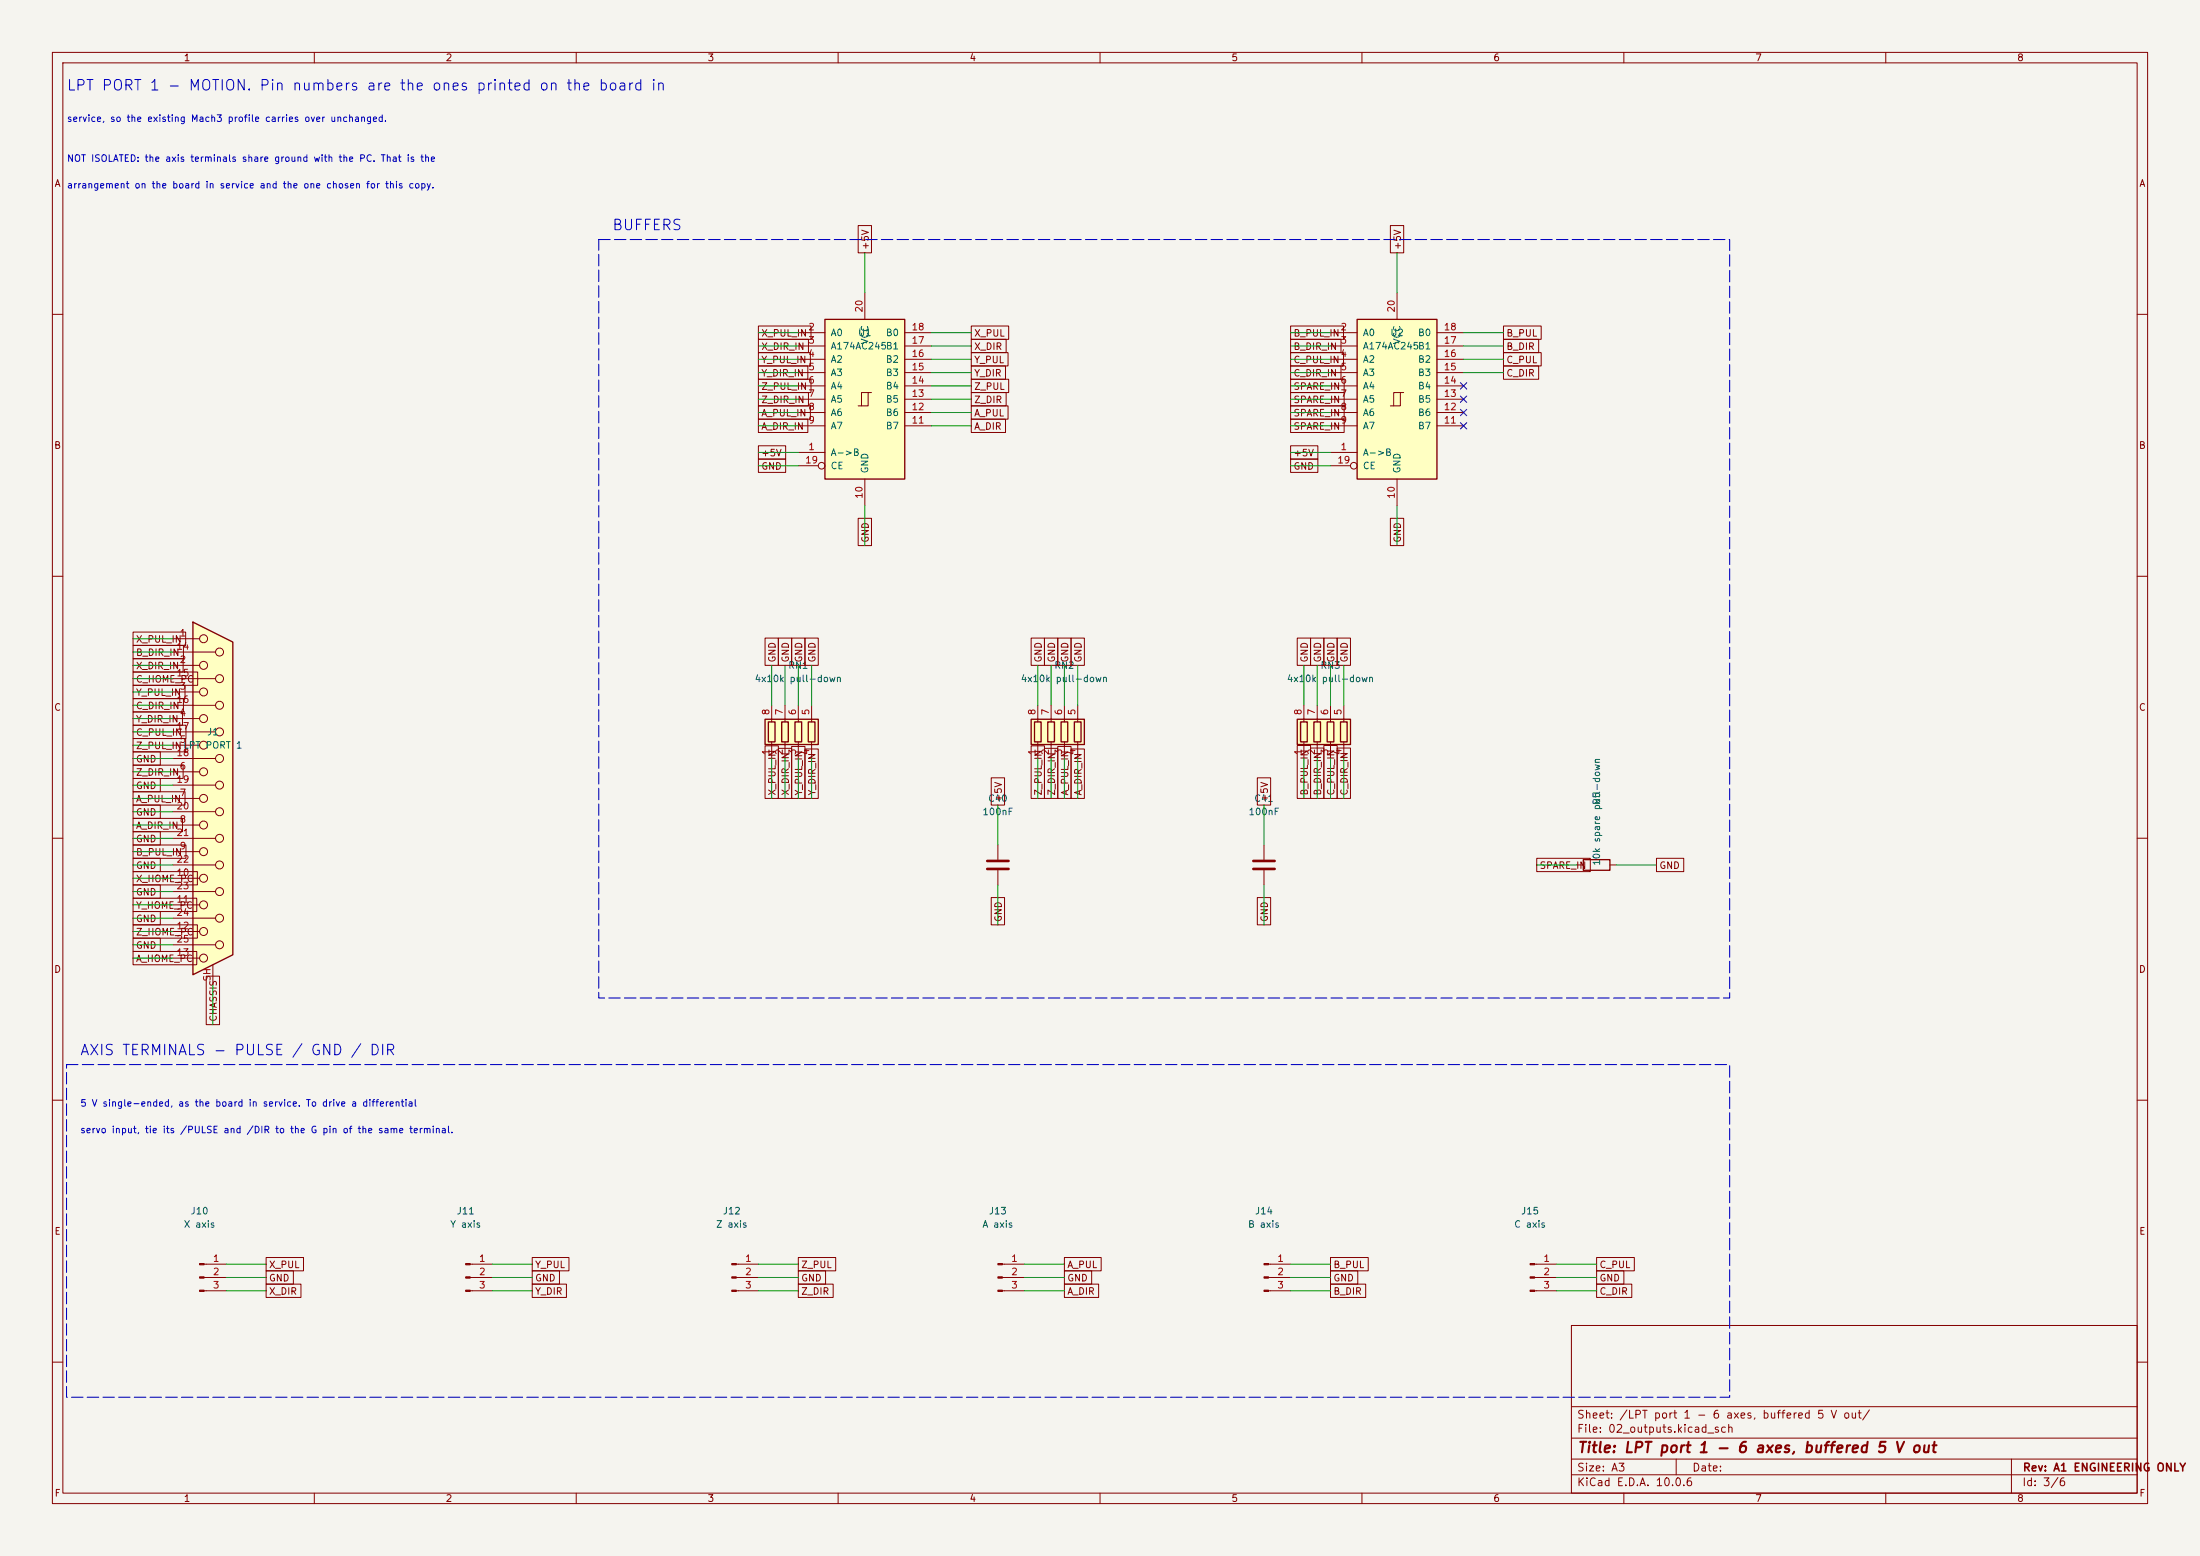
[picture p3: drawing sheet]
<svg xmlns="http://www.w3.org/2000/svg" width="420mm" height="297mm" viewBox="0 0 420 297" stroke-linecap="round" stroke-linejoin="round" font-family="sans-serif">
<path d="M0 0h420v297h-420z" fill="#f5f4ef" stroke="#f5f4ef" stroke-width=".19"/>
<g fill="none" stroke="#840000" stroke-width=".19">
<path d="M10 10h400v277h-400zM12 12h396v273h-396zM60 10v2M110 10v2M160 10v2M210 10v2M260 10v2M310 10v2M360 10v2M10 60h2M408 60h2M10 110h2"/>
<path d="M408 110h2M10 160h2M408 160h2M10 210h2M408 210h2M300 253h108v32h-108zM10 260h2M300 278.5h108M300 274.5h108M300 268.5h108M320 278.5v3M384 278.5v6.5"/>
<path d="M408 260h2M60 285v2M110 285v2M160 285v2M210 285v2M260 285v2M300 281.5h108M310 285v2M360 285v2"/>
</g>
<path d="M196.8 137.3h10.2v4.8h-10.2z" fill="#ffffc2"/>
<path d="M196.8 137.3h10.2v4.8h-10.2zM197.5 137.8h1.3v3.8h-1.3zM200 137.8h1.3v3.8h-1.3zM202.6 137.8h1.2v3.8h-1.2zM205.1 137.8h1.3v3.8h-1.3z" fill="none" stroke="#840000" stroke-width=".25"/>
<path d="M198.1 134.6v3.2M200.7 134.6v3.2M203.2 134.6v3.2M205.7 134.6v3.2M198.1 141.6v3.2M200.7 141.6v3.2M203.2 141.6v3.2M205.7 141.6v3.2" fill="none" stroke="#840000" stroke-width=".19"/>
<path d="M157.5 61h15.2v30.4h-15.2z" fill="#ffffc2"/>
<g fill="none" stroke="#840000" stroke-width=".19">
<path d="M165.1 55.9v5.1M152.4 63.5h5.1M152.4 66h5.1M152.4 68.6h5.1M152.4 71.1h5.1M152.4 73.7h5.1M152.4 76.2h5.1M152.4 78.7h5.1M165.7 74.9h-1.2v2.6M166.4 74.9h-.7v2.6h-1.9M172.7 63.5h5.1M172.7 66h5.1"/>
<path d="M172.7 68.6h5.1M172.7 71.1h5.1M172.7 73.7h5.1M172.7 76.2h5.1M172.7 78.7h5.1M152.4 86.4h5.1M152.4 81.3h5.1M152.4 88.9h3.8M165.1 91.4v5.1M172.7 81.3h5.1M191.4 241.3h4.2M191.4 243.8h4.2"/>
<path d="M191.4 246.4h4.2M242.2 241.3h4.2M242.2 243.8h4.2M242.2 246.4h4.2M293 241.3h4.2M293 243.8h4.2M293 246.4h4.2"/>
<circle cx="156.8" cy="88.9" r=".63"/>
</g>
<path d="M157.5 61h15.2v30.4h-15.2z" fill="none" stroke="#840000" stroke-width=".25"/>
<g fill="#840000" stroke="#840000" stroke-width=".19">
<path d="M190.5 241.2h.9v.2h-.9z"/>
<path d="M190.5 243.7h.9v.3h-.9z"/>
<path d="M190.5 246.3h.9v.2h-.9z"/>
<path d="M241.3 241.2h.9v.2h-.9z"/>
<path d="M241.3 243.7h.9v.3h-.9z"/>
<path d="M241.3 246.3h.9v.2h-.9z"/>
<path d="M292.1 241.2h.9v.2h-.9z"/>
<path d="M292.1 243.7h.9v.3h-.9z"/>
<path d="M292.1 246.3h.9v.2h-.9z"/>
</g>
<path d="M247.6 137.3h10.2v4.8h-10.2z" fill="#ffffc2"/>
<path d="M247.6 137.3h10.2v4.8h-10.2zM248.3 137.8h1.3v3.8h-1.3zM250.8 137.8h1.3v3.8h-1.3zM253.4 137.8h1.2v3.8h-1.2zM255.9 137.8h1.3v3.8h-1.3z" fill="none" stroke="#840000" stroke-width=".25"/>
<path d="M248.9 134.6v3.2M251.5 134.6v3.2M254 134.6v3.2M256.5 134.6v3.2M248.9 141.6v3.2M251.5 141.6v3.2M254 141.6v3.2M256.5 141.6v3.2M190.5 161.3v2.8M190.5 166.1v2.8" fill="none" stroke="#840000" stroke-width=".19"/>
<path d="M188.5 164.3h4M188.5 165.9h4" fill="none" stroke="#840000" stroke-width=".51"/>
<path d="M36.8 118.7l7.6 3.9v59.6l-7.6 3.9z" fill="#ffffc2"/>
<path d="M36.8 118.7l7.6 3.9v59.6l-7.6 3.9z" fill="none" stroke="#840000" stroke-width=".25"/>
<g fill="none" stroke="#840000" stroke-width=".19">
<path d="M33 121.9h5.1M33 124.5h8.1M33 127h5.1M33 129.5h8.1M33 132.1h5.1M33 134.6h8.1M33 137.2h5.1M33 139.7h8.1M33 142.2h5.1M33 144.8h8.1M33 147.3h5.1M33 149.9h8.1"/>
<path d="M33 152.4h5.1M33 154.9h8.1M33 157.5h5.1M33 160h8.1M33 162.6h5.1M33 165.1h8.1M33 167.6h5.1M33 170.2h8.1M33 172.7h5.1M33 175.3h8.1M33 177.8h5.1M33 180.3h8.1"/>
<path d="M33 182.9h5.1M40.6 184.2v3.8"/>
<circle cx="38.9" cy="121.9" r=".76"/>
<circle cx="38.9" cy="137.2" r=".76"/>
<circle cx="38.9" cy="127" r=".76"/>
<circle cx="38.9" cy="132.1" r=".76"/>
<circle cx="41.9" cy="124.5" r=".76"/>
<circle cx="41.9" cy="129.5" r=".76"/>
<circle cx="41.9" cy="134.6" r=".76"/>
<circle cx="41.9" cy="139.7" r=".76"/>
<circle cx="38.9" cy="157.5" r=".76"/>
<circle cx="38.9" cy="152.4" r=".76"/>
<circle cx="38.9" cy="142.2" r=".76"/>
<circle cx="38.9" cy="147.3" r=".76"/>
<circle cx="41.9" cy="154.9" r=".76"/>
<circle cx="41.9" cy="144.8" r=".76"/>
<circle cx="41.9" cy="149.9" r=".76"/>
<circle cx="38.9" cy="172.7" r=".76"/>
<circle cx="38.9" cy="177.8" r=".76"/>
<circle cx="38.9" cy="162.6" r=".76"/>
<circle cx="38.9" cy="167.6" r=".76"/>
<circle cx="41.9" cy="170.2" r=".76"/>
<circle cx="41.9" cy="165.1" r=".76"/>
<circle cx="41.9" cy="160" r=".76"/>
<circle cx="41.9" cy="175.3" r=".76"/>
<circle cx="38.9" cy="182.9" r=".76"/>
<circle cx="41.9" cy="180.3" r=".76"/>
</g>
<path d="M259.1 61h15.2v30.4h-15.2z" fill="#ffffc2"/>
<g fill="none" stroke="#840000" stroke-width=".19">
<path d="M266.7 55.9v5.1M254 63.5h5.1M254 66h5.1M254 68.6h5.1M254 71.1h5.1M254 73.7h5.1M254 76.2h5.1M254 78.7h5.1M267.3 74.9h-1.2v2.6M268 74.9h-.7v2.6h-1.9M274.3 63.5h5.1M274.3 66h5.1"/>
<path d="M274.3 68.6h5.1M274.3 71.1h5.1M274.3 73.7h5.1M274.3 76.2h5.1M274.3 78.7h5.1M254 86.4h5.1M254 81.3h5.1M254 88.9h3.8M266.7 91.4v5.1M274.3 81.3h5.1M241.3 161.3v2.8M241.3 166.1v2.8"/>
<path d="M301 165.1h1.3M307.3 165.1h1.3M39 241.3h4.2M39 243.8h4.2M39 246.4h4.2M89.8 241.3h4.2M89.8 243.8h4.2M89.8 246.4h4.2M140.6 241.3h4.2M140.6 243.8h4.2M140.6 246.4h4.2"/>
<circle cx="258.4" cy="88.9" r=".63"/>
</g>
<path d="M259.1 61h15.2v30.4h-15.2zM302.3 164.1h5v2h-5z" fill="none" stroke="#840000" stroke-width=".25"/>
<path d="M239.3 164.3h4M239.3 165.9h4" fill="none" stroke="#840000" stroke-width=".51"/>
<g fill="#840000" stroke="#840000" stroke-width=".19">
<path d="M38.1 241.2h.9v.2h-.9z"/>
<path d="M38.1 243.7h.9v.3h-.9z"/>
<path d="M38.1 246.3h.9v.2h-.9z"/>
<path d="M139.7 241.2h.9v.2h-.9z"/>
<path d="M139.7 243.7h.9v.3h-.9z"/>
<path d="M139.7 246.3h.9v.2h-.9z"/>
<path d="M88.9 241.2h.9v.2h-.9z"/>
<path d="M88.9 243.7h.9v.3h-.9z"/>
<path d="M88.9 246.3h.9v.2h-.9z"/>
</g>
<path d="M146 137.3h10.2v4.8h-10.2z" fill="#ffffc2"/>
<path d="M146 137.3h10.2v4.8h-10.2zM146.7 137.8h1.3v3.8h-1.3zM149.2 137.8h1.3v3.8h-1.3zM151.8 137.8h1.2v3.8h-1.2zM154.3 137.8h1.3v3.8h-1.3z" fill="none" stroke="#840000" stroke-width=".25"/>
<g fill="none" stroke="#840000" stroke-width=".19">
<path d="M163.8 43.1h2.6v5.2h-2.6zM265.4 43.1h2.6v5.2h-2.6zM144.8 64.8h9.5v2.5h-9.5zM144.8 62.2h10v2.6h-10zM144.8 69.8h9.4v2.6h-9.4zM144.8 67.3h9.9v2.6h-9.9zM144.8 72.4h10v2.5h-10zM144.8 74.9h9.5v2.6h-9.5zM144.8 77.5h9.9v2.5h-9.9zM185.4 62.2h7.2v2.6h-7.2zM185.4 64.8h6.7v2.5h-6.7zM185.4 67.3h7v2.6h-7z"/>
<path d="M185.4 69.8h6.6v2.6h-6.6zM185.4 72.4h7.2v2.5h-7.2zM185.4 74.9h6.7v2.6h-6.7zM185.4 77.5h7v2.5h-7zM246.4 62.2h10.1v2.6h-10.1zM246.4 64.8h9.6v2.5h-9.6zM246.4 67.3h10.1v2.6h-10.1zM246.4 77.5h10.2v2.5h-10.2zM246.4 74.9h10.2v2.6h-10.2zM246.4 72.4h10.2v2.5h-10.2zM246.4 69.8h9.6v2.6h-9.6zM287 64.8h6.7v2.5h-6.7z"/>
<path d="M287 62.2h7.2v2.6h-7.2zM287 67.3h7.2v2.6h-7.2zM287 69.8h6.7v2.6h-6.7zM144.8 87.6h5.2v2.6h-5.2zM144.8 85.1h5.2v2.5h-5.2zM144.8 80h9.4v2.6h-9.4zM163.8 98.9h2.6v5.2h-2.6zM185.4 80h6.6v2.6h-6.6zM246.4 80h10.2v2.6h-10.2zM246.4 85.1h5.2v2.5h-5.2zM246.4 87.6h5.2v2.6h-5.2zM265.4 98.9h2.6v5.2h-2.6z"/>
<path d="M25.4 138.4h10.1v2.6h-10.1zM25.4 120.6h10v2.6h-10zM25.4 123.2h9.6v2.5h-9.6zM25.4 135.9h9.4v2.5h-9.4zM25.4 125.7h9.6v2.6h-9.6zM25.4 130.8h9.9v2.6h-9.9zM25.4 128.3h12.3v2.5h-12.3zM25.4 133.3h9.6v2.6h-9.6zM146 121.8h2.6v5.2h-2.6zM147.3 134.6v3.2M148.6 121.8h2.5v5.2h-2.5zM149.9 134.6v3.2"/>
<path d="M151.1 121.8h2.6v5.2h-2.6zM152.4 134.6v3.2M153.7 121.8h2.5v5.2h-2.5zM154.9 134.6v3.2M196.8 121.8h2.6v5.2h-2.6zM199.4 121.8h2.5v5.2h-2.5zM201.9 121.8h2.6v5.2h-2.6zM204.5 121.8h2.5v5.2h-2.5zM247.6 121.8h2.6v5.2h-2.6zM250.2 121.8h2.5v5.2h-2.5zM252.7 121.8h2.6v5.2h-2.6zM255.3 121.8h2.5v5.2h-2.5z"/>
<path d="M25.4 151.1h9.9v2.6h-9.9zM25.4 146h9.6v2.6h-9.6zM25.4 148.6h5.2v2.5h-5.2zM25.4 143.5h5.2v2.6h-5.2zM25.4 141h10v2.5h-10zM25.4 158.7h5.2v2.6h-5.2zM25.4 156.2h9.4v2.6h-9.4zM25.4 153.7h5.2v2.5h-5.2zM146 142.4h2.6v10h-2.6zM147.3 141.6v3.2M148.6 142.8h2.5v9.6h-2.5zM149.9 141.6v3.2"/>
<path d="M151.1 142.5h2.6v9.9h-2.6zM152.4 141.6v3.2M153.7 143h2.5v9.4h-2.5zM154.9 141.6v3.2M189.2 148.5h2.6v5.2h-2.6zM196.8 142.4h2.6v10h-2.6zM199.4 142.8h2.5v9.6h-2.5zM201.9 142.5h2.6v9.9h-2.6zM204.5 143h2.5v9.4h-2.5zM240 148.5h2.6v5.2h-2.6zM247.6 142.3h2.6v10.1h-2.6zM250.2 142.8h2.5v9.6h-2.5z"/>
<path d="M252.7 142.3h2.6v10.1h-2.6zM255.3 142.8h2.5v9.6h-2.5zM25.4 179.1h5.2v2.5h-5.2zM25.4 176.5h12.3v2.6h-12.3zM25.4 161.3h10.1v2.5h-10.1zM25.4 168.9h5.2v2.6h-5.2zM25.4 174h5.2v2.5h-5.2zM25.4 171.4h12.2v2.6h-12.2zM25.4 166.4h12.3v2.5h-12.3zM25.4 163.8h5.2v2.6h-5.2zM189.2 171.3h2.6v5.2h-2.6zM240 171.3h2.6v5.2h-2.6z"/>
<path d="M293.4 163.8h10.2v2.6h-10.2zM316.2 163.8h5.2v2.6h-5.2zM25.4 181.6h12.2v2.6h-12.2zM39.4 186.3h2.5v9.3h-2.5zM50.8 240h7.1v2.6h-7.1zM50.8 242.6h5.2v2.5h-5.2zM50.8 245.1h6.7v2.6h-6.7zM101.6 240h7v2.6h-7zM101.6 242.6h5.2v2.5h-5.2zM101.6 245.1h6.5v2.6h-6.5zM152.4 240h7.1v2.6h-7.1zM152.4 242.6h5.2v2.5h-5.2z"/>
<path d="M152.4 245.1h6.7v2.6h-6.7zM203.2 240h7v2.6h-7zM203.2 242.6h5.2v2.5h-5.2zM203.2 245.1h6.5v2.6h-6.5zM254 245.1h6.7v2.6h-6.7zM254 240h7.2v2.6h-7.2zM254 242.6h5.2v2.5h-5.2zM304.8 245.1h6.7v2.6h-6.7zM304.8 242.6h5.2v2.5h-5.2zM304.8 240h7.2v2.6h-7.2z"/>
</g>
<g fill="none" stroke="#009600" stroke-width=".19">
<path d="M165.1 48.3v7.6M266.7 48.3v7.6M144.8 66h7.6M144.8 76.2h7.6M144.8 71.1h7.6M144.8 78.7h7.6M144.8 68.6h7.6M144.8 63.5h7.6M144.8 73.7h7.6M177.8 66h7.6M177.8 76.2h7.6M177.8 71.1h7.6"/>
<path d="M177.8 78.7h7.6M177.8 68.6h7.6M177.8 63.5h7.6M177.8 73.7h7.6M246.4 66h7.6M246.4 76.2h7.6M246.4 71.1h7.6M246.4 78.7h7.6M246.4 68.6h7.6M246.4 63.5h7.6M246.4 73.7h7.6M279.4 66h7.6"/>
<path d="M279.4 71.1h7.6M279.4 68.6h7.6M279.4 63.5h7.6M144.8 88.9h7.6M144.8 81.3h7.6M144.8 86.4h7.6M165.1 96.5v7.6M177.8 81.3h7.6M246.4 88.9h7.6M246.4 81.3h7.6M246.4 86.4h7.6M266.7 96.5v7.6"/>
<path d="M25.4 124.5h7.6M25.4 137.2h7.6M25.4 139.7h7.6M25.4 134.6h7.6M25.4 132.1h7.6M25.4 129.5h7.6M25.4 121.9h7.6M25.4 127h7.6M147.3 127v7.6M149.9 127v7.6M152.4 127v7.6M154.9 127v7.6"/>
<path d="M198.1 127v7.6M200.7 127v7.6M203.2 127v7.6M205.7 127v7.6M248.9 127v7.6M251.5 127v7.6M254 127v7.6M256.5 127v7.6M25.4 154.9h7.6M25.4 157.5h7.6M25.4 152.4h7.6M25.4 142.2h7.6"/>
<path d="M25.4 147.3h7.6M25.4 144.8h7.6M25.4 149.9h7.6M147.3 144.8v7.6M149.9 144.8v7.6M152.4 144.8v7.6M154.9 144.8v7.6M190.5 153.7v7.6M198.1 144.8v7.6M200.7 144.8v7.6M203.2 144.8v7.6M205.7 144.8v7.6"/>
<path d="M241.3 153.7v7.6M248.9 144.8v7.6M251.5 144.8v7.6M254 144.8v7.6M256.5 144.8v7.6M25.4 177.8h7.6M25.4 165.1h7.6M25.4 170.2h7.6M25.4 167.6h7.6M25.4 175.3h7.6M25.4 160h7.6M25.4 162.6h7.6"/>
<path d="M25.4 172.7h7.6M190.5 168.9v7.6M241.3 168.9v7.6M293.4 165.1h7.6M308.6 165.1h7.6M25.4 182.9h7.6M25.4 180.3h7.6M40.6 188v7.6M43.2 243.8h7.6M43.2 241.3h7.6M43.2 246.4h7.6M94 243.8h7.6"/>
<path d="M94 241.3h7.6M94 246.4h7.6M144.8 243.8h7.6M144.8 241.3h7.6M144.8 246.4h7.6M195.6 243.8h7.6M195.6 241.3h7.6M195.6 246.4h7.6M246.4 243.8h7.6M246.4 241.3h7.6M246.4 246.4h7.6M297.2 243.8h7.6"/>
<path d="M297.2 241.3h7.6M297.2 246.4h7.6"/>
</g>
<path d="M278.8 73.1l1.2 1.2M278.8 75.6l1.2 1.2M278.8 78.1l1.2 1.2M280 73.1l-1.2 1.2M280 75.6l-1.2 1.2M280 78.1l-1.2 1.2M278.8 80.7l1.2 1.2M280 80.7l-1.2 1.2" fill="none" stroke="#000084" stroke-width=".19"/>
<path d="M114.3 45.7h215.9v144.8h-215.9zM12.7 203.2h317.5v63.5h-317.5z" fill="none" stroke="#0000c2" stroke-width=".2" stroke-dasharray="2.2 .8"/>
<g font-size="2" fill="#0000c2">
<text x="12.6" y="17.8">LPT PORT 1 - MOTION. Pin numbers are the ones printed on the board in</text>
<text x="116.7" y="44.5">BUFFERS</text>
<text x="15.1" y="201.9">AXIS TERMINALS - PULSE / GND / DIR</text>
</g>
<text font-size="2" fill="#840000" x="301" y="277.8">Title: LPT port 1 - 6 axes, buffered 5 V out</text>
<g font-size="1.5" fill="#840000">
<text x="300.9" y="273.8">File: 02_outputs.kicad_sch</text>
<text x="300.9" y="271.1">Sheet: /LPT port 1 - 6 axes, buffered 5 V out/</text>
<text x="300.9" y="281.2">Size: A3</text>
<text x="322.9" y="281.2">Date:</text>
<text x="386" y="281.2">Rev: A1 ENGINEERING ONLY</text>
<text x="300.9" y="284">KiCad E.D.A. 10.0.6</text>
<text x="385.9" y="284">Id: 3/6</text>
</g>
<g font-size="1.3" fill="#840000">
<text x="35" y="12">1</text>
<text x="85" y="12">2</text>
<text x="135" y="12">3</text>
<text x="185" y="12">4</text>
<text x="235" y="12">5</text>
<text x="285" y="12">6</text>
<text x="335" y="12">7</text>
<text x="385" y="12">8</text>
<text x="10.3" y="36">A</text>
<text x="408.3" y="36">A</text>
<text x="166.2" y="47.8" transform="rotate(-90 166.2 47.8)">+5V</text>
<text x="267.8" y="47.8" transform="rotate(-90 267.8 47.8)">+5V</text>
<text x="145.2" y="64.6">X_PUL_IN</text>
<text x="185.9" y="64.6">X_PUL</text>
<text x="246.8" y="64.6">B_PUL_IN</text>
<text x="287.5" y="64.6">B_PUL</text>
<text x="145.2" y="67.1">X_DIR_IN</text>
<text x="145.2" y="69.6">Y_PUL_IN</text>
<text x="185.9" y="67.1">X_DIR</text>
<text x="185.9" y="69.6">Y_PUL</text>
<text x="246.8" y="67.1">B_DIR_IN</text>
<text x="246.8" y="69.6">C_PUL_IN</text>
<text x="287.5" y="67.1">B_DIR</text>
<text x="287.5" y="69.6">C_PUL</text>
<text x="145.2" y="72.2">Y_DIR_IN</text>
<text x="145.2" y="74.7">Z_PUL_IN</text>
<text x="145.2" y="77.3">Z_DIR_IN</text>
<text x="185.9" y="72.2">Y_DIR</text>
<text x="185.9" y="74.7">Z_PUL</text>
<text x="185.9" y="77.3">Z_DIR</text>
<text x="246.8" y="77.3">SPARE_IN</text>
<text x="246.8" y="74.7">SPARE_IN</text>
<text x="246.8" y="72.2">C_DIR_IN</text>
<text x="287.5" y="72.2">C_DIR</text>
<text x="145.2" y="79.8">A_PUL_IN</text>
<text x="145.2" y="82.3">A_DIR_IN</text>
<text x="185.9" y="82.3">A_DIR</text>
<text x="185.9" y="79.8">A_PUL</text>
<text x="246.8" y="82.3">SPARE_IN</text>
<text x="246.8" y="79.8">SPARE_IN</text>
<text x="10.2" y="86">B</text>
<text x="145.2" y="90">GND</text>
<text x="145.2" y="87.4">+5V</text>
<text x="246.8" y="87.4">+5V</text>
<text x="246.8" y="90">GND</text>
<text x="408.2" y="86">B</text>
<text x="166.2" y="103.7" transform="rotate(-90 166.2 103.7)">GND</text>
<text x="267.8" y="103.7" transform="rotate(-90 267.8 103.7)">GND</text>
<text x="25.8" y="123">X_PUL_IN</text>
<text x="25.8" y="125.5">B_DIR_IN</text>
<text x="25.8" y="128.1">X_DIR_IN</text>
<text x="25.8" y="130.6">C_HOME_PC</text>
<text x="148.4" y="126.6" transform="rotate(-90 148.4 126.6)">GND</text>
<text x="150.9" y="126.6" transform="rotate(-90 150.9 126.6)">GND</text>
<text x="153.5" y="126.6" transform="rotate(-90 153.5 126.6)">GND</text>
<text x="156" y="126.6" transform="rotate(-90 156 126.6)">GND</text>
<text x="199.2" y="126.6" transform="rotate(-90 199.2 126.6)">GND</text>
<text x="201.7" y="126.6" transform="rotate(-90 201.7 126.6)">GND</text>
<text x="204.3" y="126.6" transform="rotate(-90 204.3 126.6)">GND</text>
<text x="206.8" y="126.6" transform="rotate(-90 206.8 126.6)">GND</text>
<text x="250" y="126.6" transform="rotate(-90 250 126.6)">GND</text>
<text x="252.5" y="126.6" transform="rotate(-90 252.5 126.6)">GND</text>
<text x="255.1" y="126.6" transform="rotate(-90 255.1 126.6)">GND</text>
<text x="257.6" y="126.6" transform="rotate(-90 257.6 126.6)">GND</text>
<text x="10.2" y="136">C</text>
<text x="25.8" y="133.1">Y_PUL_IN</text>
<text x="25.8" y="135.7">C_DIR_IN</text>
<text x="408.2" y="136">C</text>
<text x="25.8" y="140.8">C_PUL_IN</text>
<text x="25.8" y="138.2">Y_DIR_IN</text>
<text x="25.8" y="143.3">Z_PUL_INLPT PORT</text>
<text x="25.8" y="148.4">Z_DIR_IN</text>
<text x="25.8" y="145.8">GND</text>
<text x="25.8" y="153.5">A_PUL_IN</text>
<text x="25.8" y="150.9">GND</text>
<text x="25.8" y="156">GND</text>
<text x="148.4" y="152" transform="rotate(-90 148.4 152)">X_PUL_IN</text>
<text x="150.9" y="152" transform="rotate(-90 150.9 152)">X_DIR_IN</text>
<text x="153.5" y="152" transform="rotate(-90 153.5 152)">Y_PUL_IN</text>
<text x="156" y="152" transform="rotate(-90 156 152)">Y_DIR_IN</text>
<text x="191.6" y="153.2" transform="rotate(-90 191.6 153.2)">+5V</text>
<text x="199.2" y="152" transform="rotate(-90 199.2 152)">Z_PUL_IN</text>
<text x="201.7" y="152" transform="rotate(-90 201.7 152)">Z_DIR_IN</text>
<text x="204.3" y="152" transform="rotate(-90 204.3 152)">A_PUL_IN</text>
<text x="206.8" y="152" transform="rotate(-90 206.8 152)">A_DIR_IN</text>
<text x="242.4" y="153.2" transform="rotate(-90 242.4 153.2)">+5V</text>
<text x="250" y="152" transform="rotate(-90 250 152)">B_PUL_IN</text>
<text x="252.5" y="152" transform="rotate(-90 252.5 152)">B_DIR_IN</text>
<text x="255.1" y="152" transform="rotate(-90 255.1 152)">C_PUL_IN</text>
<text x="257.6" y="152" transform="rotate(-90 257.6 152)">C_DIR_IN</text>
<text x="25.8" y="161.1">GND</text>
<text x="25.8" y="158.5">A_DIR_IN</text>
<text x="25.8" y="163.6">B_PUL_IN</text>
<text x="25.8" y="166.2">GND</text>
<text x="293.8" y="166.2">SPARE_IN</text>
<text x="316.7" y="166.2">GND</text>
<text x="25.8" y="171.2">GND</text>
<text x="25.8" y="173.8">Y_HOME_PC</text>
<text x="25.8" y="168.7">X_HOME_PC</text>
<text x="25.8" y="178.9">Z_HOME_PC</text>
<text x="25.8" y="176.3">GND</text>
<text x="191.6" y="176.1" transform="rotate(-90 191.6 176.1)">GND</text>
<text x="242.4" y="176.1" transform="rotate(-90 242.4 176.1)">GND</text>
<text x="10.2" y="186">D</text>
<text x="25.8" y="183.9">A_HOME_PC</text>
<text x="25.8" y="181.4">GND</text>
<text x="408.2" y="186">D</text>
<text x="41.7" y="195.1" transform="rotate(-90 41.7 195.1)">CHASSIS</text>
<text x="10.3" y="236">E</text>
<text x="408.3" y="236">E</text>
<text x="51.2" y="242.4">X_PUL</text>
<text x="51.2" y="244.9">GND</text>
<text x="102" y="242.4">Y_PUL</text>
<text x="102" y="244.9">GND</text>
<text x="152.8" y="242.4">Z_PUL</text>
<text x="152.8" y="244.9">GND</text>
<text x="203.6" y="242.4">A_PUL</text>
<text x="203.6" y="244.9">GND</text>
<text x="254.4" y="242.4">B_PUL</text>
<text x="254.4" y="244.9">GND</text>
<text x="305.2" y="244.9">GND</text>
<text x="305.2" y="242.4">C_PUL</text>
<text x="51.2" y="247.4">X_DIR</text>
<text x="102" y="247.4">Y_DIR</text>
<text x="152.8" y="247.4">Z_DIR</text>
<text x="203.6" y="247.4">A_DIR</text>
<text x="254.4" y="247.4">B_DIR</text>
<text x="305.2" y="247.4">C_DIR</text>
<text x="10.3" y="286">F</text>
<text x="35" y="287">1</text>
<text x="85" y="287">2</text>
<text x="135" y="287">3</text>
<text x="185" y="287">4</text>
<text x="235" y="287">5</text>
<text x="285" y="287">6</text>
<text x="335" y="287">7</text>
<text x="385" y="287">8</text>
<text x="408.3" y="286">F</text>
</g>
<g font-size="1.3" fill="#0000c2">
<text x="12.7" y="23.6">service, so the existing Mach3 profile carries over unchanged.</text>
<text x="12.7" y="31.2">NOT ISOLATED: the axis terminals share ground with the PC. That is the</text>
<text x="12.7" y="36.3">arrangement on the board in service and the one chosen for this copy.</text>
<text x="15.2" y="211.5">5 V single-ended, as the board in service. To drive a differential</text>
<text x="15.2" y="216.6">servo input, tie its /PULSE and /DIR to the G pin of the same terminal.</text>
</g>
<g font-size="1.3" fill="#a90000">
<text x="165" y="59.8" transform="rotate(-90 165 59.8)">20</text>
<text x="266.6" y="59.8" transform="rotate(-90 266.6 59.8)">20</text>
<text x="154.2" y="63.4">2</text>
<text x="154.2" y="65.9">3</text>
<text x="173.9" y="65.9">17</text>
<text x="173.9" y="63.4">18</text>
<text x="255.8" y="63.4">2</text>
<text x="255.8" y="65.9">3</text>
<text x="275.5" y="65.9">17</text>
<text x="275.5" y="63.4">18</text>
<text x="154.2" y="68.4">4</text>
<text x="154.2" y="71">5</text>
<text x="173.9" y="71">15</text>
<text x="173.9" y="68.4">16</text>
<text x="255.8" y="68.4">4</text>
<text x="255.8" y="71">5</text>
<text x="275.5" y="71">15</text>
<text x="275.5" y="68.4">16</text>
<text x="154.2" y="73.5">6</text>
<text x="154.2" y="76.1">7</text>
<text x="173.9" y="76.1">13</text>
<text x="173.9" y="73.5">14</text>
<text x="255.8" y="73.5">6</text>
<text x="255.8" y="76.1">7</text>
<text x="275.5" y="76.1">13</text>
<text x="275.5" y="73.5">14</text>
<text x="154.2" y="78.6">8</text>
<text x="154.2" y="81.1">9</text>
<text x="173.9" y="81.1">11</text>
<text x="173.9" y="78.6">12</text>
<text x="255.8" y="78.6">8</text>
<text x="255.8" y="81.1">9</text>
<text x="275.5" y="81.1">11</text>
<text x="275.5" y="78.6">12</text>
<text x="153.6" y="88.8">19</text>
<text x="154.2" y="86.2">1</text>
<text x="255.2" y="88.8">19</text>
<text x="255.8" y="86.2">1</text>
<text x="165" y="95.3" transform="rotate(-90 165 95.3)">10</text>
<text x="266.6" y="95.3" transform="rotate(-90 266.6 95.3)">10</text>
<text x="33.6" y="124.3">14</text>
<text x="34.2" y="121.8">1</text>
<text x="33.6" y="129.4">15</text>
<text x="34.2" y="126.9">2</text>
<text x="34.2" y="131.9">3</text>
<text x="33.6" y="134.5">16</text>
<text x="34.2" y="137">4</text>
<text x="147.2" y="136.6" transform="rotate(-90 147.2 136.6)">8</text>
<text x="149.7" y="136.6" transform="rotate(-90 149.7 136.6)">7</text>
<text x="152.3" y="136.6" transform="rotate(-90 152.3 136.6)">6</text>
<text x="154.8" y="136.6" transform="rotate(-90 154.8 136.6)">5</text>
<text x="198" y="136.6" transform="rotate(-90 198 136.6)">8</text>
<text x="200.5" y="136.6" transform="rotate(-90 200.5 136.6)">7</text>
<text x="203.1" y="136.6" transform="rotate(-90 203.1 136.6)">6</text>
<text x="205.6" y="136.6" transform="rotate(-90 205.6 136.6)">5</text>
<text x="248.8" y="136.6" transform="rotate(-90 248.8 136.6)">8</text>
<text x="251.3" y="136.6" transform="rotate(-90 251.3 136.6)">7</text>
<text x="253.9" y="136.6" transform="rotate(-90 253.9 136.6)">6</text>
<text x="256.4" y="136.6" transform="rotate(-90 256.4 136.6)">5</text>
<text x="33.6" y="139.6">17</text>
<text x="34.2" y="142.1">5</text>
<text x="33.6" y="144.6">18</text>
<text x="33.6" y="149.7">19</text>
<text x="34.2" y="147.2">6</text>
<text x="147.2" y="144.2" transform="rotate(-90 147.2 144.2)">1</text>
<text x="149.7" y="144.2" transform="rotate(-90 149.7 144.2)">2</text>
<text x="152.3" y="144.2" transform="rotate(-90 152.3 144.2)">3</text>
<text x="154.8" y="144.2" transform="rotate(-90 154.8 144.2)">4</text>
<text x="198" y="144.2" transform="rotate(-90 198 144.2)">1</text>
<text x="200.5" y="144.2" transform="rotate(-90 200.5 144.2)">2</text>
<text x="203.1" y="144.2" transform="rotate(-90 203.1 144.2)">3</text>
<text x="205.6" y="144.2" transform="rotate(-90 205.6 144.2)">4</text>
<text x="248.8" y="144.2" transform="rotate(-90 248.8 144.2)">1</text>
<text x="251.3" y="144.2" transform="rotate(-90 251.3 144.2)">2</text>
<text x="253.9" y="144.2" transform="rotate(-90 253.9 144.2)">3</text>
<text x="256.4" y="144.2" transform="rotate(-90 256.4 144.2)">4</text>
<text x="33.6" y="154.8">20</text>
<text x="34.2" y="152.3">7</text>
<text x="33.6" y="159.9">21</text>
<text x="34.2" y="157.3">8</text>
<text x="33.6" y="167.5">10</text>
<text x="33.6" y="165">22</text>
<text x="34.2" y="162.4">9</text>
<text x="33.6" y="172.6">11</text>
<text x="33.6" y="170">23</text>
<text x="33.6" y="177.7">12</text>
<text x="33.6" y="175.1">24</text>
<text x="33.6" y="182.7">13</text>
<text x="33.6" y="180.2">25</text>
<text x="40.5" y="187.5" transform="rotate(-90 40.5 187.5)">SH</text>
<text x="40.5" y="241.2">1</text>
<text x="40.5" y="243.7">2</text>
<text x="91.3" y="241.2">1</text>
<text x="91.3" y="243.7">2</text>
<text x="142.1" y="241.2">1</text>
<text x="142.1" y="243.7">2</text>
<text x="192.9" y="241.2">1</text>
<text x="192.9" y="243.7">2</text>
<text x="243.7" y="241.2">1</text>
<text x="243.7" y="243.7">2</text>
<text x="294.5" y="241.2">1</text>
<text x="294.5" y="243.7">2</text>
<text x="40.5" y="246.2">3</text>
<text x="91.3" y="246.2">3</text>
<text x="142.1" y="246.2">3</text>
<text x="192.9" y="246.2">3</text>
<text x="243.7" y="246.2">3</text>
<text x="294.5" y="246.2">3</text>
</g>
<g font-size="1.3" fill="#006464">
<text x="158.5" y="64.5">A0</text>
<text x="163.7" y="64.5">U1</text>
<text x="166.1" y="65.8" transform="rotate(-90 166.1 65.8)">VCC</text>
<text x="169" y="64.5">B0</text>
<text x="260.1" y="64.5">A0</text>
<text x="265.3" y="64.5">U2</text>
<text x="267.7" y="65.8" transform="rotate(-90 267.7 65.8)">VCC</text>
<text x="270.6" y="64.5">B0</text>
<text x="158.5" y="67">A174AC245B1</text>
<text x="158.5" y="69.5">A2</text>
<text x="169" y="69.5">B2</text>
<text x="260.1" y="67">A174AC245B1</text>
<text x="260.1" y="69.5">A2</text>
<text x="270.6" y="69.5">B2</text>
<text x="158.5" y="72.1">A3</text>
<text x="158.5" y="74.6">A4</text>
<text x="158.5" y="77.2">A5</text>
<text x="169" y="77.2">B5</text>
<text x="169" y="74.6">B4</text>
<text x="169" y="72.1">B3</text>
<text x="260.1" y="72.1">A3</text>
<text x="260.1" y="74.6">A4</text>
<text x="260.1" y="77.2">A5</text>
<text x="270.6" y="77.2">B5</text>
<text x="270.6" y="74.6">B4</text>
<text x="270.6" y="72.1">B3</text>
<text x="158.5" y="79.7">A6</text>
<text x="158.5" y="82.2">A7</text>
<text x="169" y="82.2">B7</text>
<text x="169" y="79.7">B6</text>
<text x="260.1" y="79.7">A6</text>
<text x="260.1" y="82.2">A7</text>
<text x="270.6" y="82.2">B7</text>
<text x="270.6" y="79.7">B6</text>
<text x="158.5" y="87.3">A-&gt;B</text>
<text x="158.5" y="89.9">CE</text>
<text x="260.1" y="87.3">A-&gt;B</text>
<text x="260.1" y="89.9">CE</text>
<text x="166.1" y="90.5" transform="rotate(-90 166.1 90.5)">GND</text>
<text x="267.7" y="90.5" transform="rotate(-90 267.7 90.5)">GND</text>
<text x="144" y="130.5">4x10k</text>
<text x="150.4" y="128">RN1</text>
<text x="150.6" y="130.5">pull-down</text>
<text x="194.8" y="130.5">4x10k</text>
<text x="201.2" y="128">RN2</text>
<text x="201.4" y="130.5">pull-down</text>
<text x="245.6" y="130.5">4x10k</text>
<text x="252" y="128">RN3</text>
<text x="252.2" y="130.5">pull-down</text>
<text x="39.4" y="140.7">J1</text>
<text x="44.9" y="143.2">1</text>
<text x="187.4" y="155.9">100nF</text>
<text x="188.5" y="153.4">C40</text>
<text x="238.2" y="155.9">100nF</text>
<text x="239.3" y="153.4">C41</text>
<text x="305.8" y="153.8" transform="rotate(-90 305.8 153.8)">R5</text>
<text x="305.8" y="165.3" transform="rotate(-90 305.8 165.3)">10k spare pull-down</text>
<text x="36.3" y="232.1">J10</text>
<text x="87.1" y="232.1">J11</text>
<text x="137.9" y="232.1">J12</text>
<text x="188.7" y="232.1">J13</text>
<text x="239.5" y="232.1">J14</text>
<text x="290.3" y="232.1">J15</text>
<text x="35" y="234.6">X axis</text>
<text x="85.8" y="234.6">Y axis</text>
<text x="136.6" y="234.6">Z axis</text>
<text x="187.4" y="234.6">A axis</text>
<text x="238.1" y="234.6">B axis</text>
<text x="288.9" y="234.6">C axis</text>
</g>
</svg>
